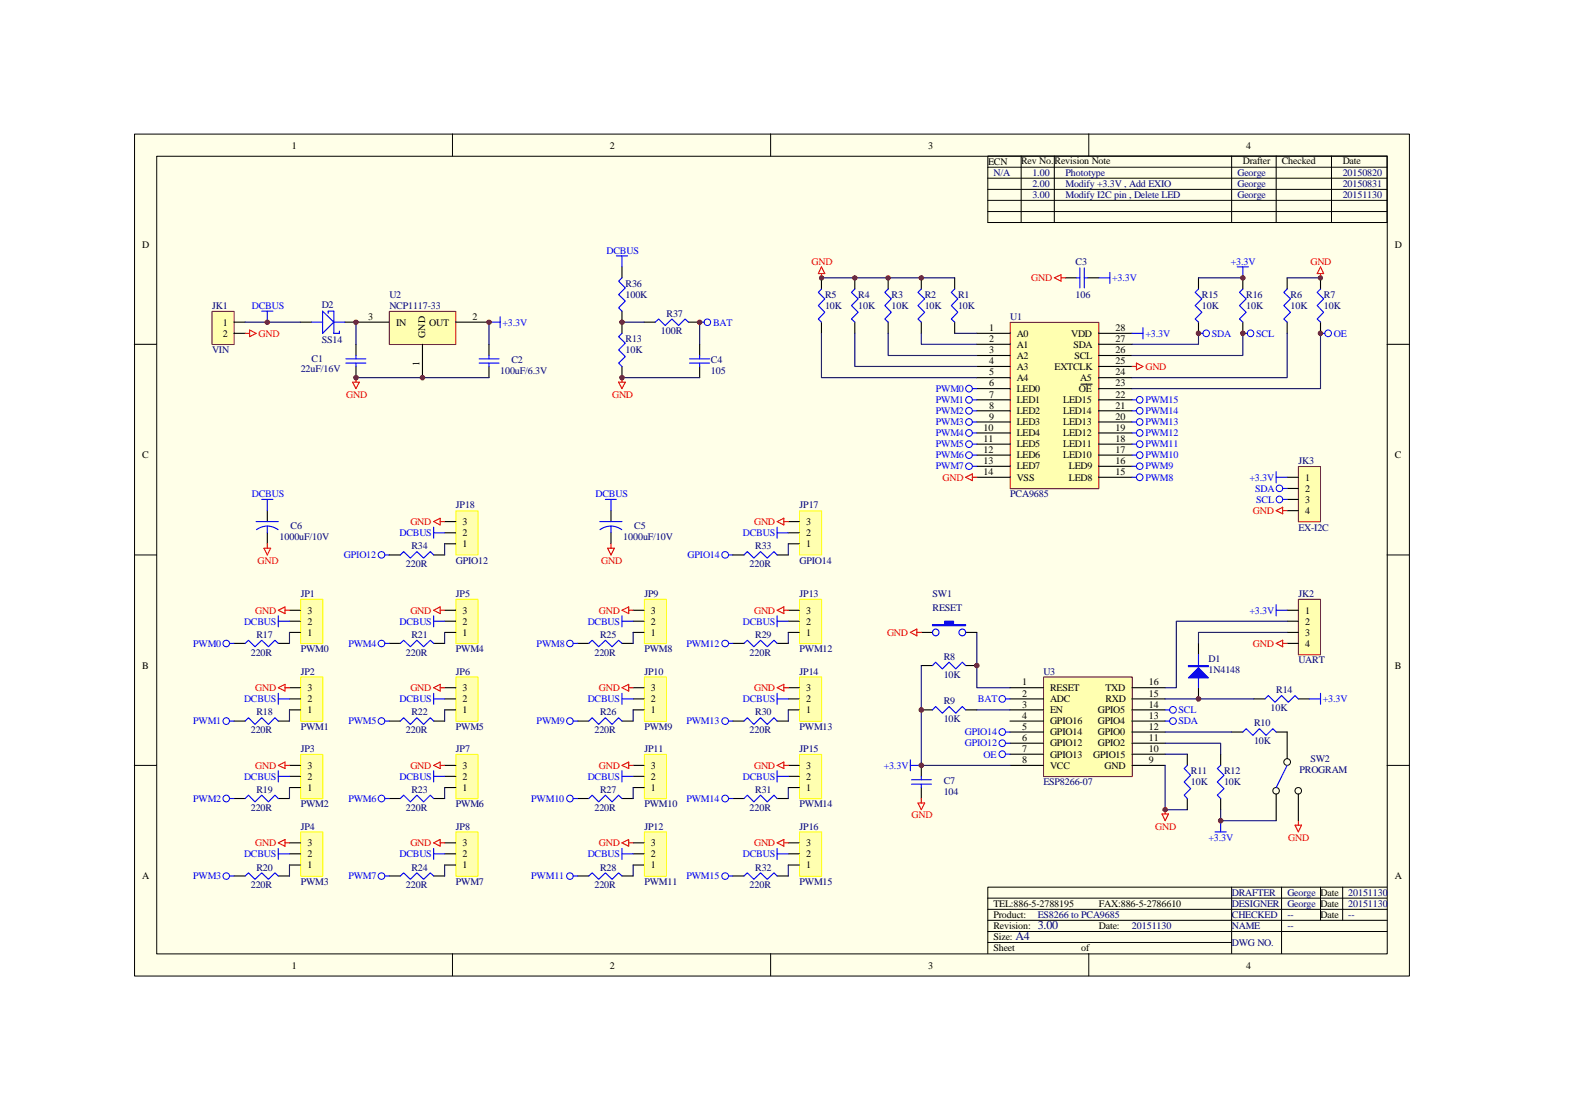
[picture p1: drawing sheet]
<svg xmlns="http://www.w3.org/2000/svg" width="297mm" height="210mm" viewBox="0 0 297 210" stroke-linecap="round" stroke-linejoin="round" font-family="sans-serif">
<path d="M25.4 25.4h241.1v159.2h-241.1z" fill="#ffffe8"/>
<g fill="none" stroke="#000" stroke-width=".19">
<path d="M25.4 25.4h241.1v159.2h-241.1zM29.6 29.5h232.7v150.9h-232.7zM85.6 25.3v4.2M145.7 25.3v4.2M186.8 29.5h75.5v12.6h-75.5zM186.8 37.9h75.5M186.8 35.8h75.5M186.8 33.7h75.5M186.8 31.6h75.5M193.1 29.5v12.6M199.3 29.5v12.6M205.9 25.3v4.2"/>
<path d="M232.9 29.5v12.6M241.3 29.5v12.6M251.8 29.5v12.6M186.8 40h75.5M25.4 65.1h4.2M262.3 65.1h4.1M25.4 104.9h4.2M262.3 104.9h4.1M25.4 144.7h4.2M262.3 144.7h4.1M186.8 174h46.1v2.1h29.4M186.8 176.1h46.1v4.2"/>
<path d="M186.8 169.8h75.5M186.8 172h75.5M186.8 178.2h46.1M232.9 167.8v6.2h16.8M242.3 167.8v12.5M249.7 167.8v6.2h12.6M253.9 167.8v6.2M262.3 167.8h-75.5v12.5M85.6 180.3v4.2M145.7 180.3v4.2M205.9 180.3v4.2"/>
</g>
<path d="M191 61h16.8v31.4h-16.8z" fill="#ffffb0"/>
<path d="M191 61h16.8v31.4h-16.8z" fill="none" stroke="#800000" stroke-width=".19"/>
<g fill="none" stroke="#000" stroke-width=".21">
<path d="M155.3 52.5v2.2M161.6 52.5v2.2M167.9 52.5v2.2M174.2 52.5v2.2M180.5 52.5v2.2M201.5 52.5h2M205.7 52.5h2M226.6 52.5v2.2M235 52.5v2.2M243.4 52.5v2.2M249.7 52.5v2.2M67.3 65.1v2.1"/>
<path d="M67.3 69.3v2.1M92.5 65.1v2.1M92.5 69.3v2.1M155.3 60.9v2.1M161.6 60.9v2.1M167.9 60.9v2.1M174.2 60.9v2.1M180.5 60.9v2.1M184.7 63h6.3M184.7 65.1h6.3M184.7 67.2h6.3M184.7 69.3h6.3"/>
<path d="M184.7 71.4h6.3M184.7 73.5h6.3M184.7 75.6h6.3M184.7 77.7h6.3M184.7 79.8h6.3M204.4 72.6h2.1M207.7 63h6.3M207.7 65.1h6.3M207.7 67.2h6.3M207.7 69.3h6.3M207.7 71.4h6.3M207.7 73.5h6.3"/>
<path d="M207.7 75.6h6.3M207.7 77.7h6.3M207.7 79.8h6.3M226.6 60.9v2.1M235 60.9v2.1M243.4 60.9v2.1M249.7 60.9v2.1M184.7 81.9h6.3M184.7 84h6.3M184.7 86.1h6.3M184.7 88.2h6.3M184.7 90.3h6.3"/>
<path d="M207.7 81.9h6.3M207.7 84h6.3M207.7 86.1h6.3M207.7 88.2h6.3M207.7 90.3h6.3"/>
</g>
<g fill="none" stroke="#00f" stroke-width=".21">
<path d="M155.3 54.7l-.6 .6 1.3 1.2-1.3 1.3 1.3 1.3-1.3 1.2 .6 .6M161.6 54.7l-.6 .6 1.3 1.2-1.3 1.3 1.3 1.3-1.3 1.2 .6 .6M167.9 54.7l-.6 .6 1.2 1.2-1.2 1.3 1.2 1.3-1.2 1.2 .6 .6M174.2 54.7l-.6 .6 1.2 1.2-1.2 1.3 1.2 1.3-1.2 1.2 .6 .6M180.5 54.7l-.6 .6 1.2 1.2-1.2 1.3 1.2 1.3-1.2 1.2 .6 .6M203.5 52.5h.7M204.2 50.7v3.7M205 52.5h.7M205 50.7v3.7M207.7 52.5h2.1M209.8 51.5v2.1M226.6 54.7l-.6 .6 1.2 1.2-1.2 1.3 1.2 1.3-1.2 1.2 .6 .6"/>
<path d="M233.9 50.5h2.1M235 54.7l-.6 .6 1.2 1.2-1.2 1.3 1.2 1.3-1.2 1.2 .6 .6M235 50.5v2M243.4 54.7l-.7 .6 1.3 1.2-1.3 1.3 1.3 1.3-1.3 1.2 .7 .6M249.7 54.7l-.7 .6 1.3 1.2-1.3 1.3 1.3 1.3-1.3 1.2 .7 .6M65.4 68.7h3.8M65.4 67.9h3.8M67.3 67.2v.7M67.3 68.7v.6M90.6 68.7h3.8M90.6 67.9h3.8M92.5 67.2v.7"/>
<path d="M92.5 68.7v.6M183.8 73.5h.9M183.8 75.6h.9M183.8 77.7h.9M183.8 79.8h.9M214 63h2.1M214 75.6h.9M214 77.7h.9M214 79.8h.9M216.1 62v2.1M226.6 63h.9M235 63h.8"/>
<path d="M249.7 63h.8M183.8 81.9h.9M183.8 84h.9M183.8 86.1h.9M183.8 88.2h.9M214 81.9h.9M214 84h.9M214 86.1h.9M214 88.2h.9M214 90.3h.9"/>
</g>
<path d="M155.3 50.5l.7 1.2h-1.3zM155.3 51.7v.8M199.3 52.5l1.3-.6v1.3zM200.6 52.5h.9M249.7 50.5l.6 1.2h-1.3zM249.7 51.7v.8M214 69.3h.9M214.9 68.7l1.2 .6-1.2 .6zM182.6 90.3l1.2-.7v1.3zM183.8 90.3h.9" fill="none" stroke="#f00" stroke-width=".21"/>
<g fill="none" stroke="#00f" stroke-width=".19">
<circle cx="183.2" cy="73.5" r=".63"/>
<circle cx="183.2" cy="77.7" r=".63"/>
<circle cx="183.2" cy="75.6" r=".63"/>
<circle cx="183.2" cy="79.8" r=".63"/>
<circle cx="215.5" cy="79.8" r=".62"/>
<circle cx="215.5" cy="75.6" r=".62"/>
<circle cx="215.5" cy="77.7" r=".62"/>
<circle cx="228.1" cy="63" r=".62"/>
<circle cx="236.4" cy="63" r=".62"/>
<circle cx="251.1" cy="63" r=".63"/>
<circle cx="183.2" cy="81.9" r=".63"/>
<circle cx="183.2" cy="86.1" r=".63"/>
<circle cx="183.2" cy="84" r=".63"/>
<circle cx="183.2" cy="88.2" r=".63"/>
<circle cx="215.5" cy="86.1" r=".62"/>
<circle cx="215.5" cy="81.9" r=".62"/>
<circle cx="215.5" cy="90.2" r=".62"/>
<circle cx="215.5" cy="84" r=".62"/>
<circle cx="215.5" cy="88.2" r=".62"/>
</g>
<path d="M155.3 52.5h25.2M226.6 52.5h8.4M243.4 52.5h6.3M155.3 63v8.4h29.4M161.6 63v6.3h23.1M167.9 63v4.2h16.8M174.2 63v2.1h10.5M180.5 63h4.2M226.6 63v2.1h-12.6M235 63v4.2h-21M243.4 63v8.4h-29.4M249.7 63v10.5h-35.7" fill="none" stroke="#000080" stroke-width=".21"/>
<path d="M56.9 113.4h4.1v8.3h-4.1z" fill="#ffffb0"/>
<path d="M56.9 113.3h4.1v8.4h-4.1z" fill="none" stroke="#ff0" stroke-width=".19"/>
<path d="M54.7 119.6h2.1M54.7 117.5h2.1M54.7 115.4h2.1M44.2 121.7h2.2M52.6 121.7h2.1" fill="none" stroke="#000" stroke-width=".21"/>
<path d="M52.6 115.4l1.3-.6v1.2zM53.9 115.4h.8" fill="none" stroke="#f00" stroke-width=".21"/>
<path d="M52.6 116.5v2M52.6 117.5h2.1M43.4 121.7h.8M46.4 121.7l.6-.6 1.2 1.2 1.3-1.2 1.3 1.2 1.2-1.2 .6 .6" fill="none" stroke="#00f" stroke-width=".21"/>
<circle cx="42.8" cy="121.7" r=".62" fill="none" stroke="#00f" stroke-width=".19"/>
<path d="M54.7 119.6v2.1" fill="none" stroke="#000080" stroke-width=".21"/>
<path d="M56.9 128.1h4.1v8.3h-4.1z" fill="#ffffb0"/>
<path d="M56.9 128h4.1v8.4h-4.1z" fill="none" stroke="#ff0" stroke-width=".19"/>
<path d="M44.2 136.4h2.2M52.6 136.4h2.1M54.7 134.2h2.1M54.7 132.2h2.1M54.7 130h2.1" fill="none" stroke="#000" stroke-width=".21"/>
<path d="M52.6 130l1.3-.6v1.3zM53.9 130h.8" fill="none" stroke="#f00" stroke-width=".21"/>
<path d="M43.4 136.4h.8M46.4 136.4l.6-.7 1.2 1.3 1.3-1.3 1.3 1.3 1.2-1.3 .6 .7M52.6 131.1v2.1M52.6 132.2h2.1" fill="none" stroke="#00f" stroke-width=".21"/>
<circle cx="42.8" cy="136.4" r=".62" fill="none" stroke="#00f" stroke-width=".19"/>
<path d="M54.7 134.2v2.2" fill="none" stroke="#000080" stroke-width=".21"/>
<path d="M56.9 142.7h4.1v8.3h-4.1z" fill="#ffffb0"/>
<path d="M56.9 142.7h4.1v8.3h-4.1z" fill="none" stroke="#ff0" stroke-width=".19"/>
<path d="M44.2 151h2.2M52.6 151h2.1M54.7 148.9h2.1M54.7 146.8h2.1M54.7 144.7h2.1" fill="none" stroke="#000" stroke-width=".21"/>
<path d="M52.6 144.7l1.3-.6v1.2zM53.9 144.7h.8" fill="none" stroke="#f00" stroke-width=".21"/>
<path d="M43.4 151h.8M46.4 151l.6-.6 1.2 1.2 1.3-1.2 1.3 1.2 1.2-1.2 .6 .6M52.6 145.8v2.1M52.6 146.8h2.1" fill="none" stroke="#00f" stroke-width=".21"/>
<circle cx="42.8" cy="151" r=".62" fill="none" stroke="#00f" stroke-width=".19"/>
<path d="M54.7 148.9v2.1" fill="none" stroke="#000080" stroke-width=".21"/>
<path d="M56.9 157.4h4.1v8.3h-4.1z" fill="#ffffb0"/>
<path d="M56.9 157.3h4.1v8.4h-4.1z" fill="none" stroke="#ff0" stroke-width=".19"/>
<path d="M54.7 159.4h2.1M44.2 165.7h2.2M52.6 165.7h2.1M54.7 163.6h2.1M54.7 161.5h2.1" fill="none" stroke="#000" stroke-width=".21"/>
<path d="M52.6 159.4l1.3-.6v1.2zM53.9 159.4h.8" fill="none" stroke="#f00" stroke-width=".21"/>
<path d="M43.4 165.7h.8M46.4 165.7l.6-.6 1.2 1.2 1.3-1.2 1.3 1.2 1.2-1.2 .6 .6M52.6 160.4v2.1M52.6 161.5h2.1" fill="none" stroke="#00f" stroke-width=".21"/>
<circle cx="42.8" cy="165.7" r=".62" fill="none" stroke="#00f" stroke-width=".19"/>
<path d="M54.7 163.6v2.1" fill="none" stroke="#000080" stroke-width=".21"/>
<path d="M86.2 113.4h4.2v8.3h-4.2z" fill="#ffffb0"/>
<path d="M86.2 113.3h4.2v8.4h-4.2z" fill="none" stroke="#ff0" stroke-width=".19"/>
<path d="M84.1 119.6h2.1M84.1 117.5h2.1M84.1 115.4h2.1M73.6 121.7h2.1M82 121.7h2.1" fill="none" stroke="#000" stroke-width=".21"/>
<path d="M82 115.4l1.2-.6v1.2zM83.2 115.4h.9" fill="none" stroke="#f00" stroke-width=".21"/>
<path d="M82 116.5v2M82 117.5h2.1M72.8 121.7h.8M75.7 121.7l.6-.6 1.3 1.2 1.2-1.2 1.3 1.2 1.3-1.2 .6 .6" fill="none" stroke="#00f" stroke-width=".21"/>
<circle cx="72.1" cy="121.7" r=".63" fill="none" stroke="#00f" stroke-width=".19"/>
<path d="M84.1 119.6v2.1" fill="none" stroke="#000080" stroke-width=".21"/>
<path d="M86.2 128.1h4.2v8.3h-4.2z" fill="#ffffb0"/>
<path d="M86.2 128h4.2v8.4h-4.2z" fill="none" stroke="#ff0" stroke-width=".19"/>
<path d="M73.6 136.4h2.1M82 136.4h2.1M84.1 134.2h2.1M84.1 132.2h2.1M84.1 130h2.1" fill="none" stroke="#000" stroke-width=".21"/>
<path d="M82 130l1.2-.6v1.3zM83.2 130h.9" fill="none" stroke="#f00" stroke-width=".21"/>
<path d="M72.8 136.4h.8M75.7 136.4l.6-.7 1.3 1.3 1.2-1.3 1.3 1.3 1.3-1.3 .6 .7M82 131.1v2.1M82 132.2h2.1" fill="none" stroke="#00f" stroke-width=".21"/>
<circle cx="72.1" cy="136.4" r=".63" fill="none" stroke="#00f" stroke-width=".19"/>
<path d="M84.1 134.2v2.2" fill="none" stroke="#000080" stroke-width=".21"/>
<path d="M86.2 142.7h4.2v8.3h-4.2z" fill="#ffffb0"/>
<path d="M86.2 142.7h4.2v8.3h-4.2z" fill="none" stroke="#ff0" stroke-width=".19"/>
<path d="M73.6 151h2.1M82 151h2.1M84.1 148.9h2.1M84.1 146.8h2.1M84.1 144.7h2.1" fill="none" stroke="#000" stroke-width=".21"/>
<path d="M82 144.7l1.2-.6v1.2zM83.2 144.7h.9" fill="none" stroke="#f00" stroke-width=".21"/>
<path d="M72.8 151h.8M75.7 151l.6-.6 1.3 1.2 1.2-1.2 1.3 1.2 1.3-1.2 .6 .6M82 145.8v2.1M82 146.8h2.1" fill="none" stroke="#00f" stroke-width=".21"/>
<circle cx="72.1" cy="151" r=".63" fill="none" stroke="#00f" stroke-width=".19"/>
<path d="M84.1 148.9v2.1" fill="none" stroke="#000080" stroke-width=".21"/>
<path d="M86.2 157.4h4.2v8.3h-4.2z" fill="#ffffb0"/>
<path d="M86.2 157.3h4.2v8.4h-4.2z" fill="none" stroke="#ff0" stroke-width=".19"/>
<path d="M84.1 159.4h2.1M73.6 165.7h2.1M82 165.7h2.1M84.1 163.6h2.1M84.1 161.5h2.1" fill="none" stroke="#000" stroke-width=".21"/>
<path d="M82 159.4l1.2-.6v1.2zM83.2 159.4h.9" fill="none" stroke="#f00" stroke-width=".21"/>
<path d="M72.8 165.7h.8M75.7 165.7l.6-.6 1.3 1.2 1.2-1.2 1.3 1.2 1.3-1.2 .6 .6M82 160.4v2.1M82 161.5h2.1" fill="none" stroke="#00f" stroke-width=".21"/>
<circle cx="72.1" cy="165.7" r=".63" fill="none" stroke="#00f" stroke-width=".19"/>
<path d="M84.1 163.6v2.1" fill="none" stroke="#000080" stroke-width=".21"/>
<path d="M121.9 113.4h4.1v8.3h-4.1z" fill="#ffffb0"/>
<path d="M121.8 113.3h4.2v8.4h-4.2z" fill="none" stroke="#ff0" stroke-width=".19"/>
<path d="M119.7 119.6h2.1M119.7 117.5h2.1M119.7 115.4h2.1M109.2 121.7h2.1M117.6 121.7h2.1" fill="none" stroke="#000" stroke-width=".21"/>
<path d="M117.6 115.4l1.3-.6v1.2zM118.9 115.4h.8" fill="none" stroke="#f00" stroke-width=".21"/>
<path d="M117.6 116.5v2M117.6 117.5h2.1M108.4 121.7h.8M111.3 121.7l.7-.6 1.2 1.2 1.3-1.2 1.2 1.2 1.3-1.2 .6 .6" fill="none" stroke="#00f" stroke-width=".21"/>
<circle cx="107.8" cy="121.7" r=".62" fill="none" stroke="#00f" stroke-width=".19"/>
<path d="M119.7 119.6v2.1" fill="none" stroke="#000080" stroke-width=".21"/>
<path d="M121.9 128.1h4.1v8.3h-4.1z" fill="#ffffb0"/>
<path d="M121.8 128h4.2v8.4h-4.2z" fill="none" stroke="#ff0" stroke-width=".19"/>
<path d="M109.2 136.4h2.1M117.6 136.4h2.1M119.7 134.2h2.1M119.7 132.2h2.1M119.7 130h2.1" fill="none" stroke="#000" stroke-width=".21"/>
<path d="M117.6 130l1.3-.6v1.3zM118.9 130h.8" fill="none" stroke="#f00" stroke-width=".21"/>
<path d="M108.4 136.4h.8M111.3 136.4l.7-.7 1.2 1.3 1.3-1.3 1.2 1.3 1.3-1.3 .6 .7M117.6 131.1v2.1M117.6 132.2h2.1" fill="none" stroke="#00f" stroke-width=".21"/>
<circle cx="107.7" cy="136.3" r=".62" fill="none" stroke="#00f" stroke-width=".19"/>
<path d="M119.7 134.2v2.2" fill="none" stroke="#000080" stroke-width=".21"/>
<path d="M121.9 142.7h4.1v8.3h-4.1z" fill="#ffffb0"/>
<path d="M121.8 142.7h4.2v8.3h-4.2z" fill="none" stroke="#ff0" stroke-width=".19"/>
<path d="M109.2 151h2.1M117.6 151h2.1M119.7 148.9h2.1M119.7 146.8h2.1M119.7 144.7h2.1" fill="none" stroke="#000" stroke-width=".21"/>
<path d="M117.6 144.7l1.3-.6v1.2zM118.9 144.7h.8" fill="none" stroke="#f00" stroke-width=".21"/>
<path d="M108.4 151h.8M111.3 151l.7-.6 1.2 1.2 1.3-1.2 1.2 1.2 1.3-1.2 .6 .6M117.6 145.8v2.1M117.6 146.8h2.1" fill="none" stroke="#00f" stroke-width=".21"/>
<circle cx="107.7" cy="151" r=".62" fill="none" stroke="#00f" stroke-width=".19"/>
<path d="M119.7 148.9v2.1" fill="none" stroke="#000080" stroke-width=".21"/>
<path d="M121.9 157.4h4.1v8.3h-4.1z" fill="#ffffb0"/>
<path d="M121.8 157.3h4.2v8.4h-4.2z" fill="none" stroke="#ff0" stroke-width=".19"/>
<path d="M119.7 159.4h2.1M109.2 165.7h2.1M117.6 165.7h2.1M119.7 163.6h2.1M119.7 161.5h2.1" fill="none" stroke="#000" stroke-width=".21"/>
<path d="M117.6 159.4l1.3-.6v1.2zM118.9 159.4h.8" fill="none" stroke="#f00" stroke-width=".21"/>
<path d="M108.4 165.7h.8M111.3 165.7l.7-.6 1.2 1.2 1.3-1.2 1.2 1.2 1.3-1.2 .6 .6M117.6 160.4v2.1M117.6 161.5h2.1" fill="none" stroke="#00f" stroke-width=".21"/>
<circle cx="107.8" cy="165.7" r=".62" fill="none" stroke="#00f" stroke-width=".19"/>
<path d="M119.7 163.6v2.1" fill="none" stroke="#000080" stroke-width=".21"/>
<path d="M151.2 113.4h4.2v8.3h-4.2z" fill="#ffffb0"/>
<path d="M151.2 113.3h4.2v8.4h-4.2z" fill="none" stroke="#ff0" stroke-width=".19"/>
<path d="M149.1 119.6h2M149.1 117.5h2M149.1 115.4h2M138.6 121.7h2.1M146.9 121.7h2.2" fill="none" stroke="#000" stroke-width=".21"/>
<path d="M146.9 115.4l1.3-.6v1.2zM148.2 115.4h.9" fill="none" stroke="#f00" stroke-width=".21"/>
<path d="M146.9 116.5v2M146.9 117.5h2.2M137.7 121.7h.9M140.7 121.7l.6-.6 1.2 1.2 1.3-1.2 1.3 1.2 1.2-1.2 .6 .6" fill="none" stroke="#00f" stroke-width=".21"/>
<circle cx="137.1" cy="121.7" r=".63" fill="none" stroke="#00f" stroke-width=".19"/>
<path d="M149.1 119.6v2.1" fill="none" stroke="#000080" stroke-width=".21"/>
<path d="M151.2 128.1h4.2v8.3h-4.2z" fill="#ffffb0"/>
<path d="M151.2 128h4.2v8.4h-4.2z" fill="none" stroke="#ff0" stroke-width=".19"/>
<path d="M138.6 136.4h2.1M146.9 136.4h2.2M149.1 134.2h2M149.1 132.2h2M149.1 130h2" fill="none" stroke="#000" stroke-width=".21"/>
<path d="M146.9 130l1.3-.6v1.3zM148.2 130h.9" fill="none" stroke="#f00" stroke-width=".21"/>
<path d="M137.7 136.4h.9M140.7 136.4l.6-.7 1.2 1.3 1.3-1.3 1.3 1.3 1.2-1.3 .6 .7M146.9 131.1v2.1M146.9 132.2h2.2" fill="none" stroke="#00f" stroke-width=".21"/>
<circle cx="137.1" cy="136.4" r=".64" fill="none" stroke="#00f" stroke-width=".19"/>
<path d="M149.1 134.2v2.2" fill="none" stroke="#000080" stroke-width=".21"/>
<path d="M151.2 142.7h4.2v8.3h-4.2z" fill="#ffffb0"/>
<path d="M151.2 142.7h4.2v8.3h-4.2z" fill="none" stroke="#ff0" stroke-width=".19"/>
<path d="M138.6 151h2.1M146.9 151h2.2M149.1 148.9h2M149.1 146.8h2M149.1 144.7h2" fill="none" stroke="#000" stroke-width=".21"/>
<path d="M146.9 144.7l1.3-.6v1.2zM148.2 144.7h.9" fill="none" stroke="#f00" stroke-width=".21"/>
<path d="M137.7 151h.9M140.7 151l.6-.6 1.2 1.2 1.3-1.2 1.3 1.2 1.2-1.2 .6 .6M146.9 145.8v2.1M146.9 146.8h2.2" fill="none" stroke="#00f" stroke-width=".21"/>
<circle cx="137.1" cy="151" r=".64" fill="none" stroke="#00f" stroke-width=".19"/>
<path d="M149.1 148.9v2.1" fill="none" stroke="#000080" stroke-width=".21"/>
<path d="M151.2 157.4h4.2v8.3h-4.2z" fill="#ffffb0"/>
<path d="M151.2 157.3h4.2v8.4h-4.2z" fill="none" stroke="#ff0" stroke-width=".19"/>
<path d="M50.5 96.6v2M115.5 96.6v2M50.5 100.8v2M115.5 100.8v2M149.1 159.4h2M138.6 165.7h2.1M146.9 165.7h2.2M149.1 163.6h2M149.1 161.5h2" fill="none" stroke="#000" stroke-width=".21"/>
<path d="M49.9 103.7h1.3l-.7 1.2zM50.5 102.8v.9M114.9 103.7h1.3l-.7 1.2zM115.5 102.8v.9M146.9 159.4l1.3-.6v1.2zM148.2 159.4h.9" fill="none" stroke="#f00" stroke-width=".21"/>
<g fill="none" stroke="#00f" stroke-width=".21">
<path d="M48.4 98.6h4.2M49.5 94.4h2.1M50.5 99.5l.9 .1 1.2 .6M50.5 99.5l-.8 .1-1.2 .6M50.5 94.4v2.2M50.5 99.5v1.3M113.4 98.6h4.2M114.5 94.4h2M115.5 99.5l.9 .1 1.2 .6M115.5 99.5l-.9 .1-1.2 .6M115.5 94.4v2.2M115.5 99.5v1.3"/>
<path d="M137.7 165.7h.9M140.7 165.7l.6-.6 1.2 1.2 1.3-1.2 1.3 1.2 1.2-1.2 .6 .6M146.9 160.4v2.1M146.9 161.5h2.2"/>
</g>
<circle cx="137.1" cy="165.7" r=".63" fill="none" stroke="#00f" stroke-width=".19"/>
<path d="M149.1 163.6v2.1" fill="none" stroke="#000080" stroke-width=".21"/>
<path d="M40.1 58.9h4.2v6.3h-4.2z" fill="#ffffb0"/>
<path d="M40.1 58.9h4.2v6.3h-4.2z" fill="none" stroke="#800000" stroke-width=".19"/>
<path d="M44.2 60.9h2.2M44.2 63h2.2" fill="none" stroke="#000" stroke-width=".21"/>
<path d="M46.4 63h.8M47.2 62.4l1.2 .6-1.2 .7z" fill="none" stroke="#f00" stroke-width=".21"/>
<path d="M49.5 58.8h2.1M50.5 58.8v2.1" fill="none" stroke="#00f" stroke-width=".21"/>
<path d="M73.7 58.9h12.5v6.3h-12.5z" fill="#ffffb0"/>
<path d="M73.6 58.9h12.6v6.3h-12.6z" fill="none" stroke="#800000" stroke-width=".19"/>
<path d="M67.3 60.9h6.3M79.9 65.1v6.3M86.2 60.9h6.3" fill="none" stroke="#000" stroke-width=".21"/>
<path d="M94.6 59.9v2.1M92.5 60.9h2.1" fill="none" stroke="#00f" stroke-width=".21"/>
<path d="M67.3 71.4h25.2M92.5 60.9v4.2" fill="none" stroke="#000080" stroke-width=".21"/>
<path d="M66.7 72.3h1.2l-.6 1.2zM67.3 71.4v.9" fill="none" stroke="#f00" stroke-width=".21"/>
<path d="M197.4 128.1h16.7v18.8h-16.7z" fill="#ffffb0"/>
<path d="M197.3 128h16.8v18.9h-16.8z" fill="none" stroke="#800000" stroke-width=".19"/>
<g fill="none" stroke="#000" stroke-width=".21">
<path d="M174.2 134.2h2.1M174.2 125.9h2.1M182.6 134.2h2.1M182.6 125.9h2.1M191 130h6.3M191 132.2h6.3M191 134.2h6.3M191 136.4h6.3M191 138.4h6.3M214 130h6.3M214 132.2h6.3M214 134.2h6.3"/>
<path d="M214 136.4h6.3M214 138.4h6.3M232.9 138.4h2.1M241.3 138.4h2.1M174.2 144.7v2.1M174.2 148.9v2.1M191 140.5h6.3M191 142.6h6.3M191 144.7h6.3M214 140.5h6.3M214 142.6h6.3M214 144.7h6.3"/>
<path d="M224.5 142.6v2.1M224.5 151v2.1"/>
</g>
<path d="M173.6 151.8h1.2l-.6 1.3zM174.2 151v.8M219.7 153.9h1.2l-.6 1.3zM220.3 153.1v.8M244.9 156h1.2l-.6 1.3zM245.5 155.2v.8" fill="none" stroke="#f00" stroke-width=".21"/>
<g fill="none" stroke="#00f" stroke-width=".21">
<path d="M176.3 125.9l.6-.7 1.3 1.3 1.2-1.3 1.3 1.3 1.2-1.3 .7 .7M176.3 134.2l.6-.6 1.3 1.3 1.2-1.3 1.3 1.3 1.2-1.3 .7 .6M220.3 136.4h.8M220.3 134.2h.8M235 138.4l.6-.6 1.3 1.3 1.2-1.3 1.3 1.3 1.3-1.3 .6 .6M172.1 143.7v2.1M172.1 144.7h2.1M172.3 147.4h3.8M172.3 148.3h3.8M174.2 146.8v.6M174.2 148.3v.6M190.1 142.6h.9"/>
<path d="M224.5 144.7l-.6 .6 1.2 1.3-1.2 1.3 1.2 1.2-1.2 1.3 .6 .6"/>
</g>
<path d="M174.2 125.9v18.8h16.8M184.7 134.2h6.3M220.3 144.7v8.4h4.2M220.3 142.6h4.2" fill="none" stroke="#000080" stroke-width=".21"/>
<g fill="none" stroke="#00f" stroke-width=".19">
<circle cx="221.8" cy="136.4" r=".63"/>
<circle cx="221.8" cy="134.2" r=".63"/>
<circle cx="189.5" cy="142.6" r=".62"/>
</g>
<path d="M245.5 113.4h4.2v10.4h-4.2z" fill="#ffffb0"/>
<path d="M245.5 113.3h4.2v10.5h-4.2z" fill="none" stroke="#800000" stroke-width=".19"/>
<path d="M243.4 115.4h2.1M243.4 117.5h2.1M243.4 119.6h2.1M226.6 121.7v2.1M226.6 130v2.2M243.4 121.7h2.1M230.8 142.6v2.1M230.8 151v2.1" fill="none" stroke="#000" stroke-width=".21"/>
<path d="M184.7 119.6v10.4h6.3M220.3 140.5h10.5v2.1" fill="none" stroke="#000080" stroke-width=".21"/>
<path d="M224.7 125.9h3.8v.2h-3.8zM224.7 126h3.8M226.6 123.8v6.2M229.7 157.3h2.2M230.8 144.7l-.6 .6 1.2 1.3-1.2 1.3 1.2 1.2-1.2 1.3 .6 .6M230.8 155.2v2.1" fill="none" stroke="#00f" stroke-width=".21"/>
<path d="M241.3 121.7l1.2-.6v1.2zM242.5 121.7h.9" fill="none" stroke="#f00" stroke-width=".21"/>
<path d="M224.7 128.2l1.9-1.9 1.9 1.9z" fill="#00f"/>
<g fill="none" stroke="#00f" stroke-width=".21">
<path d="M116.5 48.4h2.2M117.6 52.5l-.6 .7 1.2 1.2-1.2 1.3 1.2 1.2-1.2 1.3 .6 .6M117.6 48.4v2.1M117.6 63l-.6 .7 1.2 1.2-1.2 1.3 1.2 1.2-1.2 1.3 .6 .6M123.9 60.9l.6-.6 1.3 1.3 1.2-1.3 1.3 1.3 1.2-1.3 .7 .6M130.4 68.7h3.8M130.4 67.9h3.8M132.3 67.2v.7M132.3 68.7v.6M132.3 60.9h.8M72.8 104.9h.8M137.7 104.9h.9"/>
<path d="M190.1 138.4h.9M190.1 132.2h.9M224.7 128.2l1.9-1.9 1.9 1.9zM239.2 132.2l.6-.7 1.3 1.3 1.2-1.3 1.3 1.3 1.3-1.3 .6 .7M247.6 132.2h2.1M249.7 131.1v2.1M190.1 140.5h.9"/>
</g>
<path d="M117.6 60.9h4.2M117.6 71.4h14.7M132.3 60.9v4.2M243.4 117.5h-21v12.5h-2.1M220.3 132.2h16.8" fill="none" stroke="#000080" stroke-width=".21"/>
<g fill="none" stroke="#00f" stroke-width=".19">
<circle cx="133.7" cy="60.9" r=".62"/>
<circle cx="72.1" cy="104.9" r=".63"/>
<circle cx="137.1" cy="104.9" r=".63"/>
<circle cx="189.5" cy="138.4" r=".62"/>
<circle cx="189.5" cy="132.2" r=".62"/>
<circle cx="189.5" cy="140.5" r=".62"/>
</g>
<path d="M117 72.3h1.2l-.6 1.2zM117.6 71.4v.9" fill="none" stroke="#f00" stroke-width=".21"/>
<path d="M117.6 50.5v2M117.6 58.8v4.2M117.6 69.3v2.1M121.8 60.9h2.1M130.2 60.9h2.1M132.3 65.1v2.1M132.3 69.3v2.1M237.1 132.2h2.1M245.5 132.2h2.1" fill="none" stroke="#000" stroke-width=".21"/>
<circle cx="174.2" cy="52.6" r=".41" fill="#800000"/>
<circle cx="174.2" cy="52.6" r=".41" fill="none" stroke="#800000" stroke-width=".19"/>
<circle cx="167.9" cy="52.6" r=".4" fill="#800000"/>
<circle cx="167.9" cy="52.6" r=".4" fill="none" stroke="#800000" stroke-width=".19"/>
<circle cx="161.6" cy="52.6" r=".41" fill="#800000"/>
<circle cx="161.6" cy="52.6" r=".41" fill="none" stroke="#800000" stroke-width=".19"/>
<circle cx="155.3" cy="52.6" r=".41" fill="#800000"/>
<circle cx="155.3" cy="52.6" r=".41" fill="none" stroke="#800000" stroke-width=".19"/>
<circle cx="226.6" cy="63" r=".43" fill="#800000"/>
<circle cx="226.6" cy="63" r=".43" fill="none" stroke="#800000" stroke-width=".19"/>
<circle cx="235" cy="63" r=".43" fill="#800000"/>
<circle cx="235" cy="63" r=".43" fill="none" stroke="#800000" stroke-width=".19"/>
<circle cx="235" cy="52.6" r=".42" fill="#800000"/>
<circle cx="235" cy="52.6" r=".42" fill="none" stroke="#800000" stroke-width=".19"/>
<circle cx="249.6" cy="63" r=".41" fill="#800000"/>
<circle cx="249.6" cy="63" r=".41" fill="none" stroke="#800000" stroke-width=".19"/>
<circle cx="249.7" cy="52.6" r=".4" fill="#800000"/>
<circle cx="249.7" cy="52.6" r=".4" fill="none" stroke="#800000" stroke-width=".19"/>
<path d="M151.2 96.6h4.2v8.3h-4.2z" fill="#ffffb0"/>
<path d="M151.2 96.6h4.2v8.3h-4.2z" fill="none" stroke="#ff0" stroke-width=".19"/>
<path d="M149.1 98.6h2M138.6 104.9h2.1M146.9 104.9h2.2M149.1 102.8h2M149.1 100.8h2" fill="none" stroke="#000" stroke-width=".21"/>
<path d="M146.9 98.6l1.3-.6v1.3zM148.2 98.6h.9" fill="none" stroke="#f00" stroke-width=".21"/>
<path d="M146.9 99.7v2.1M140.7 104.9l.6-.6 1.2 1.2 1.3-1.2 1.3 1.2 1.2-1.2 .6 .6M146.9 100.8h2.2" fill="none" stroke="#00f" stroke-width=".21"/>
<path d="M149.1 102.8v2.1" fill="none" stroke="#000080" stroke-width=".21"/>
<path d="M86.2 96.6h4.2v8.3h-4.2z" fill="#ffffb0"/>
<path d="M86.2 96.6h4.2v8.3h-4.2z" fill="none" stroke="#ff0" stroke-width=".19"/>
<path d="M56.8 60.9h2.1M65.2 60.9h2.1M84.1 98.6h2.1M73.6 104.9h2.1M82 104.9h2.1M84.1 102.8h2.1M84.1 100.8h2.1" fill="none" stroke="#000" stroke-width=".21"/>
<path d="M82 98.6l1.2-.6v1.3zM83.2 98.6h.9" fill="none" stroke="#f00" stroke-width=".21"/>
<path d="M61 58.8l2.1 2.1-2.1 2.1zM62.1 59.3v-.5h1v4.2h1.1v-.4M58.9 60.9h2.1M63.1 60.9h2.1M82 99.7v2.1M75.7 104.9l.6-.6 1.3 1.2 1.2-1.2 1.3 1.2 1.3-1.2 .6 .6M82 100.8h2.1" fill="none" stroke="#00f" stroke-width=".21"/>
<path d="M46.4 60.9h10.4M84.1 102.8v2.1" fill="none" stroke="#000080" stroke-width=".21"/>
<circle cx="79.9" cy="71.4" r=".42" fill="#800000"/>
<circle cx="79.9" cy="71.4" r=".42" fill="none" stroke="#800000" stroke-width=".19"/>
<circle cx="92.5" cy="60.9" r=".41" fill="#800000"/>
<circle cx="92.5" cy="60.9" r=".41" fill="none" stroke="#800000" stroke-width=".19"/>
<circle cx="117.6" cy="71.4" r=".42" fill="#800000"/>
<circle cx="117.6" cy="71.4" r=".42" fill="none" stroke="#800000" stroke-width=".19"/>
<circle cx="117.6" cy="60.9" r=".41" fill="#800000"/>
<circle cx="117.6" cy="60.9" r=".41" fill="none" stroke="#800000" stroke-width=".19"/>
<circle cx="132.3" cy="60.9" r=".42" fill="#800000"/>
<circle cx="132.3" cy="60.9" r=".42" fill="none" stroke="#800000" stroke-width=".19"/>
<path d="M243.4 119.6h-16.8v2.1" fill="none" stroke="#000080" stroke-width=".21"/>
<path d="M174.2 119.6h2.1M182.6 119.6h2.1" fill="none" stroke="#000" stroke-width=".21"/>
<path d="M176.3 118.1h2.3v-.6h1.7v.6h2.3v.2h-6.3z" fill-rule="evenodd" fill="#00f"/>
<g fill="none" stroke="#00f" stroke-width=".21">
<path d="M176.3 118.1h2.3v-.6h1.7v.6h2.3v.2h-6.3z"/>
<circle cx="176.9" cy="119.6" r=".63"/>
<circle cx="181.9" cy="119.6" r=".63"/>
</g>
<path d="M172.1 119.6l1.3-.6v1.2zM173.4 119.6h.8" fill="none" stroke="#f00" stroke-width=".21"/>
<path d="M245.5 88.3h4.2v10.4h-4.2z" fill="#ffffb0"/>
<path d="M245.5 88.2h4.2v10.5h-4.2z" fill="none" stroke="#800000" stroke-width=".19"/>
<path d="M243.4 90.3h2.1M243.4 92.4h2.1M243.4 94.4h2.1M243.4 96.6h2.1M243.4 138.4v5.1M241.3 150.2v5M245.5 150.2v5" fill="none" stroke="#000" stroke-width=".21"/>
<path d="M241.3 96.6l1.2-.7v1.3zM242.5 96.6h.9" fill="none" stroke="#f00" stroke-width=".21"/>
<path d="M241.3 89.2v2.1M241.3 90.3h2.1M242.5 94.4h.9M242.5 92.4h.9M243.4 144.7l-2.1 4.2" fill="none" stroke="#00f" stroke-width=".21"/>
<g fill="none" stroke="#00f" stroke-width=".19">
<circle cx="241.9" cy="94.4" r=".63"/>
<circle cx="241.9" cy="92.4" r=".62"/>
</g>
<path d="M67.3 60.9v4.2M220.3 138.4h12.6M230.8 153.1v2.1h10.5" fill="none" stroke="#000080" stroke-width=".21"/>
<g fill="none" stroke="#000" stroke-width=".19">
<circle cx="241.3" cy="149.5" r=".62"/>
<circle cx="243.4" cy="144.1" r=".63"/>
<circle cx="245.5" cy="149.5" r=".62"/>
</g>
<circle cx="220.3" cy="153.1" r=".41" fill="#800000"/>
<circle cx="220.3" cy="153.1" r=".41" fill="none" stroke="#800000" stroke-width=".19"/>
<circle cx="184.7" cy="125.9" r=".43" fill="#800000"/>
<circle cx="184.7" cy="125.9" r=".43" fill="none" stroke="#800000" stroke-width=".19"/>
<circle cx="174.2" cy="134.2" r=".42" fill="#800000"/>
<circle cx="174.2" cy="134.2" r=".42" fill="none" stroke="#800000" stroke-width=".19"/>
<circle cx="174.2" cy="144.7" r=".42" fill="#800000"/>
<circle cx="174.2" cy="144.7" r=".42" fill="none" stroke="#800000" stroke-width=".19"/>
<circle cx="230.8" cy="155.2" r=".43" fill="#800000"/>
<circle cx="230.8" cy="155.2" r=".43" fill="none" stroke="#800000" stroke-width=".19"/>
<circle cx="226.6" cy="132.2" r=".43" fill="#800000"/>
<circle cx="226.6" cy="132.2" r=".43" fill="none" stroke="#800000" stroke-width=".19"/>
<circle cx="67.3" cy="60.9" r=".42" fill="#800000"/>
<circle cx="67.3" cy="60.9" r=".42" fill="none" stroke="#800000" stroke-width=".19"/>
<path d="M241.3 114.3v2.2M241.3 115.4h2.1" fill="none" stroke="#00f" stroke-width=".21"/>
<circle cx="50.5" cy="60.9" r=".42" fill="#800000"/>
<circle cx="50.5" cy="60.9" r=".42" fill="none" stroke="#800000" stroke-width=".19"/>
<circle cx="67.3" cy="71.4" r=".43" fill="#800000"/>
<circle cx="67.3" cy="71.4" r=".43" fill="none" stroke="#800000" stroke-width=".19"/>
<g font-size="2.3" fill="#000080">
<text x="192" y="177.8">A4</text>
<text x="196.2" y="175.8">3.00</text>
</g>
<g font-size="1.9">
<text x="55.2" y="28.2">1</text>
<text x="115.3" y="28.2">2</text>
<text x="175.5" y="28.2">3</text>
<text x="235.6" y="28.2">4</text>
<text x="186.8" y="31.2">ECN</text>
<text x="193.1" y="31">Rev No.</text>
<text x="199.4" y="31">Revision Note</text>
<text x="235" y="31">Drafter</text>
<text x="242.4" y="31">Checked</text>
<text x="253.9" y="31">Date</text>
<text x="26.9" y="46.9">D</text>
<text x="263.7" y="46.9">D</text>
<text x="42.2" y="61.6">1</text>
<text x="42.2" y="63.7">2</text>
<text x="69.6" y="60.5">3</text>
<text x="74.9" y="61.6">IN</text>
<text x="80.4" y="63.9" transform="rotate(-90 80.4 63.9)">GND</text>
<text x="81.1" y="61.6">OUT</text>
<text x="89.3" y="60.5">2</text>
<text x="187" y="62.6">1</text>
<text x="187" y="64.7">2</text>
<text x="192.2" y="63.7">A0</text>
<text x="192.2" y="65.7">A1</text>
<text x="202.5" y="63.7">VDD</text>
<text x="202.9" y="65.7">SDA</text>
<text x="210.9" y="64.7">27</text>
<text x="210.9" y="62.6">28</text>
<text x="79.3" y="69.1" transform="rotate(-90 79.3 69.1)">1</text>
<text x="187" y="66.8">3</text>
<text x="187" y="68.9">4</text>
<text x="187" y="71">5</text>
<text x="192.2" y="67.9">A2</text>
<text x="192.2" y="69.9">A3</text>
<text x="199.4" y="69.9">EXTCLK</text>
<text x="203.2" y="67.9">SCL</text>
<text x="210.9" y="68.9">25</text>
<text x="210.9" y="71">24</text>
<text x="210.9" y="66.8">26</text>
<text x="187" y="73.1">6</text>
<text x="187" y="75.2">7</text>
<text x="187" y="77.3">8</text>
<text x="192.2" y="72.1">A4</text>
<text x="192.2" y="74.1">LED0</text>
<text x="192.2" y="76.2">LED1</text>
<text x="201" y="76.2">LED15</text>
<text x="204" y="74.1">OE</text>
<text x="204.2" y="72.1">A5</text>
<text x="210.9" y="77.3">21</text>
<text x="210.9" y="75.2">22</text>
<text x="210.9" y="73.1">23</text>
<text x="186" y="81.4">10</text>
<text x="186" y="83.6">11</text>
<text x="187" y="79.4">9</text>
<text x="192.2" y="78.3">LED2</text>
<text x="192.2" y="80.4">LED3</text>
<text x="192.2" y="82.5">LED4</text>
<text x="201" y="82.5">LED12</text>
<text x="201" y="80.4">LED13</text>
<text x="201" y="78.3">LED14</text>
<text x="210.9" y="83.6">18</text>
<text x="210.9" y="81.4">19</text>
<text x="210.9" y="79.4">20</text>
<text x="26.9" y="86.7">C</text>
<text x="186" y="85.6">12</text>
<text x="186" y="87.8">13</text>
<text x="186" y="89.8">14</text>
<text x="192.2" y="84.6">LED5</text>
<text x="192.2" y="86.7">LED6</text>
<text x="192.2" y="88.8">LED7</text>
<text x="201" y="86.7">LED10</text>
<text x="201" y="84.6">LED11</text>
<text x="202.1" y="88.8">LED9</text>
<text x="210.9" y="85.6">17</text>
<text x="210.9" y="89.8">15</text>
<text x="210.9" y="87.8">16</text>
<text x="263.7" y="86.7">C</text>
<text x="192.2" y="90.9">VSS</text>
<text x="202.1" y="90.9">LED8</text>
<text x="246.8" y="90.9">1</text>
<text x="246.8" y="93">2</text>
<text x="246.8" y="95.1">3</text>
<text x="87.5" y="101.3">2</text>
<text x="87.5" y="99.3">3</text>
<text x="152.4" y="101.3">2</text>
<text x="152.4" y="99.3">3</text>
<text x="246.8" y="97.2">4</text>
<text x="87.5" y="103.5">1</text>
<text x="152.4" y="103.5">1</text>
<text x="58.1" y="118.1">2</text>
<text x="58.1" y="116">3</text>
<text x="87.5" y="118.1">2</text>
<text x="87.5" y="116">3</text>
<text x="123.1" y="118.1">2</text>
<text x="123.1" y="116">3</text>
<text x="152.4" y="118.1">2</text>
<text x="152.4" y="116">3</text>
<text x="246.8" y="116">1</text>
<text x="246.8" y="118.1">2</text>
<text x="58.1" y="120.2">1</text>
<text x="87.5" y="120.2">1</text>
<text x="123.1" y="120.2">1</text>
<text x="152.4" y="120.2">1</text>
<text x="246.8" y="120.2">3</text>
<text x="246.8" y="122.3">4</text>
<text x="26.9" y="126.5">B</text>
<text x="58.1" y="130.7">3</text>
<text x="87.5" y="130.7">3</text>
<text x="123.1" y="130.7">3</text>
<text x="152.4" y="130.7">3</text>
<text x="193.3" y="129.6">1</text>
<text x="193.3" y="131.7">2</text>
<text x="198.5" y="130.7">RESET</text>
<text x="209" y="130.7">TXD</text>
<text x="217.2" y="131.7">15</text>
<text x="217.2" y="129.6">16</text>
<text x="263.7" y="126.5">B</text>
<text x="58.1" y="134.9">1</text>
<text x="58.1" y="132.8">2</text>
<text x="87.5" y="134.9">1</text>
<text x="87.5" y="132.8">2</text>
<text x="123.1" y="134.9">1</text>
<text x="123.1" y="132.8">2</text>
<text x="152.4" y="134.9">1</text>
<text x="152.4" y="132.8">2</text>
<text x="193.3" y="133.8">3</text>
<text x="193.3" y="135.9">4</text>
<text x="198.5" y="132.8">ADC</text>
<text x="198.5" y="134.9">EN</text>
<text x="198.5" y="136.9">GPIO16</text>
<text x="207.6" y="136.9">GPIO4</text>
<text x="207.6" y="134.9">GPIO5</text>
<text x="209" y="132.8">RXD</text>
<text x="217.2" y="135.9">13</text>
<text x="217.2" y="133.8">14</text>
<text x="193.3" y="138">5</text>
<text x="193.3" y="140.1">6</text>
<text x="193.3" y="142.2">7</text>
<text x="198.5" y="139.1">GPIO14</text>
<text x="198.5" y="141.1">GPIO12</text>
<text x="198.5" y="143.3">GPIO13</text>
<text x="206.7" y="143.3">GPIO15</text>
<text x="207.6" y="141.1">GPIO2</text>
<text x="207.6" y="139.1">GPIO0</text>
<text x="217.2" y="142.2">10</text>
<text x="217.2" y="140.1">11</text>
<text x="217.2" y="138">12</text>
<text x="58.1" y="149.5">1</text>
<text x="58.1" y="147.4">2</text>
<text x="58.1" y="145.3">3</text>
<text x="87.5" y="149.5">1</text>
<text x="87.5" y="147.4">2</text>
<text x="87.5" y="145.3">3</text>
<text x="123.1" y="149.5">1</text>
<text x="123.1" y="147.4">2</text>
<text x="123.1" y="145.3">3</text>
<text x="152.4" y="149.5">1</text>
<text x="152.4" y="147.4">2</text>
<text x="152.4" y="145.3">3</text>
<text x="193.3" y="144.3">8</text>
<text x="198.5" y="145.3">VCC</text>
<text x="208.8" y="145.3">GND</text>
<text x="217.2" y="144.3">9</text>
<text x="58.1" y="160">3</text>
<text x="87.5" y="160">3</text>
<text x="123.1" y="160">3</text>
<text x="152.4" y="160">3</text>
<text x="26.9" y="166.3">A</text>
<text x="58.1" y="164.2">1</text>
<text x="58.1" y="162.1">2</text>
<text x="87.5" y="164.2">1</text>
<text x="87.5" y="162.1">2</text>
<text x="123.1" y="164.2">1</text>
<text x="123.1" y="162.1">2</text>
<text x="152.4" y="164.2">1</text>
<text x="152.4" y="162.1">2</text>
<text x="263.7" y="166.3">A</text>
<text x="187.8" y="171.5">TEL:886-5-2788195</text>
<text x="187.8" y="173.6">Product:</text>
<text x="207.8" y="171.5">FAX:886-5-2786610</text>
<text x="249.7" y="171.5">Date</text>
<text x="249.7" y="173.6">Date</text>
<text x="187.8" y="177.8">Size:</text>
<text x="187.8" y="175.7">Revision:</text>
<text x="187.8" y="179.9">Sheet</text>
<text x="204.4" y="179.9">of</text>
<text x="207.8" y="175.7">Date:</text>
<text x="55.2" y="183.3">1</text>
<text x="115.3" y="183.3">2</text>
<text x="175.5" y="183.3">3</text>
<text x="235.6" y="183.3">4</text>
</g>
<g font-size="1.9" fill="#000080">
<text x="187.8" y="33.3">N/A</text>
<text x="195.2" y="35.4">2.00</text>
<text x="195.2" y="33.3">1.00</text>
<text x="201.5" y="35.4">Modify +3.3V , Add EXIO</text>
<text x="201.5" y="33.3">Phototype</text>
<text x="234" y="35.4">George</text>
<text x="234" y="33.3">George</text>
<text x="253.9" y="35.4">20150831</text>
<text x="253.9" y="33.3">20150820</text>
<text x="195.2" y="37.5">3.00</text>
<text x="201.5" y="37.5">Modify I2C pin , Delete LED</text>
<text x="234" y="37.5">George</text>
<text x="253.9" y="37.5">20151130</text>
<text x="203.4" y="50">C3</text>
<text x="40.1" y="58.4">JK1</text>
<text x="60.8" y="58.2">D2</text>
<text x="73.6" y="56.3">U2</text>
<text x="73.6" y="58.4">NCP1117-33</text>
<text x="118.3" y="54.2">R36</text>
<text x="118.3" y="56.3">100K</text>
<text x="126" y="59.9">R37</text>
<text x="156" y="56.3">R5</text>
<text x="156" y="58.4">10K</text>
<text x="162.3" y="56.3">R4</text>
<text x="162.3" y="58.4">10K</text>
<text x="168.6" y="56.3">R3</text>
<text x="168.6" y="58.4">10K</text>
<text x="174.8" y="56.3">R2</text>
<text x="174.8" y="58.4">10K</text>
<text x="181.1" y="56.3">R1</text>
<text x="181.1" y="58.4">10K</text>
<text x="203.4" y="56.3">106</text>
<text x="227.2" y="56.3">R15</text>
<text x="227.2" y="58.4">10K</text>
<text x="235.6" y="56.3">R16</text>
<text x="235.6" y="58.4">10K</text>
<text x="244" y="56.3">R6</text>
<text x="244" y="58.4">10K</text>
<text x="250.3" y="56.3">R7</text>
<text x="250.3" y="58.4">10K</text>
<text x="60.8" y="64.9">SS14</text>
<text x="118.3" y="64.7">R13</text>
<text x="125" y="63.2">100R</text>
<text x="191" y="60.5">U1</text>
<text x="40.1" y="66.8">VIN</text>
<text x="56.9" y="70.4">22uF/16V</text>
<text x="58.9" y="68.5">C1</text>
<text x="94.6" y="70.8">100uF/6.3V</text>
<text x="96.7" y="68.7">C2</text>
<text x="118.3" y="66.8">10K</text>
<text x="134.4" y="68.7">C4</text>
<text x="134.4" y="70.8">105</text>
<text x="245.5" y="87.8">JK3</text>
<text x="191" y="94">PCA9685</text>
<text x="54.9" y="100.1">C6</text>
<text x="86.2" y="96.1">JP18</text>
<text x="119.9" y="100.1">C5</text>
<text x="151.2" y="96.1">JP17</text>
<text x="245.5" y="100.3">EX-I2C</text>
<text x="52.9" y="102.2">1000uF/10V</text>
<text x="76.7" y="107.2">220R</text>
<text x="77.8" y="103.9">R34</text>
<text x="86.2" y="106.6">GPIO12</text>
<text x="117.9" y="102.2">1000uF/10V</text>
<text x="141.7" y="107.2">220R</text>
<text x="142.8" y="103.9">R33</text>
<text x="151.2" y="106.6">GPIO14</text>
<text x="56.9" y="112.9">JP1</text>
<text x="86.2" y="112.9">JP5</text>
<text x="121.8" y="112.9">JP9</text>
<text x="151.2" y="112.9">JP13</text>
<text x="176.3" y="112.9">SW1</text>
<text x="245.5" y="112.9">JK2</text>
<text x="176.3" y="115.6">RESET</text>
<text x="47.4" y="124">220R</text>
<text x="48.5" y="120.6">R17</text>
<text x="56.9" y="123.4">PWM0</text>
<text x="76.7" y="124">220R</text>
<text x="77.8" y="120.6">R21</text>
<text x="86.2" y="123.4">PWM4</text>
<text x="112.4" y="124">220R</text>
<text x="113.5" y="120.6">R25</text>
<text x="121.8" y="123.4">PWM8</text>
<text x="141.7" y="124">220R</text>
<text x="142.8" y="120.6">R29</text>
<text x="151.2" y="123.4">PWM12</text>
<text x="178.4" y="124.8">R8</text>
<text x="228.5" y="125.2">D1</text>
<text x="245.5" y="125.4">UART</text>
<text x="56.9" y="127.6">JP2</text>
<text x="86.2" y="127.6">JP6</text>
<text x="121.8" y="127.6">JP10</text>
<text x="151.2" y="127.6">JP14</text>
<text x="178.4" y="128.2">10K</text>
<text x="197.3" y="127.6">U3</text>
<text x="228.5" y="127.3">1N4148</text>
<text x="241.3" y="131.1">R14</text>
<text x="48.5" y="135.3">R18</text>
<text x="77.8" y="135.3">R22</text>
<text x="113.5" y="135.3">R26</text>
<text x="142.8" y="135.3">R30</text>
<text x="178.4" y="133.2">R9</text>
<text x="178.4" y="136.6">10K</text>
<text x="237.1" y="137.4">R10</text>
<text x="240.2" y="134.5">10K</text>
<text x="47.4" y="138.6">220R</text>
<text x="56.9" y="138">PWM1</text>
<text x="56.9" y="142.2">JP3</text>
<text x="76.7" y="138.6">220R</text>
<text x="86.2" y="138">PWM5</text>
<text x="86.2" y="142.2">JP7</text>
<text x="112.4" y="138.6">220R</text>
<text x="121.8" y="138">PWM9</text>
<text x="121.8" y="142.2">JP11</text>
<text x="141.7" y="138.6">220R</text>
<text x="151.2" y="138">PWM13</text>
<text x="151.2" y="142.2">JP15</text>
<text x="237.1" y="140.8">10K</text>
<text x="48.5" y="149.9">R19</text>
<text x="77.8" y="149.9">R23</text>
<text x="113.5" y="149.9">R27</text>
<text x="142.8" y="149.9">R31</text>
<text x="178.4" y="148.3">C7</text>
<text x="197.3" y="148.5">ESP8266-07</text>
<text x="225.2" y="146.4">R11</text>
<text x="225.2" y="148.5">10K</text>
<text x="231.4" y="146.4">R12</text>
<text x="231.4" y="148.5">10K</text>
<text x="245.7" y="146.2">PROGRAM</text>
<text x="247.8" y="144.1">SW2</text>
<text x="47.4" y="153.3">220R</text>
<text x="56.9" y="152.7">PWM2</text>
<text x="76.7" y="153.3">220R</text>
<text x="86.2" y="152.7">PWM6</text>
<text x="112.4" y="153.3">220R</text>
<text x="121.8" y="152.7">PWM10</text>
<text x="141.7" y="153.3">220R</text>
<text x="151.2" y="152.7">PWM14</text>
<text x="178.4" y="150.4">104</text>
<text x="56.9" y="156.9">JP4</text>
<text x="86.2" y="156.9">JP8</text>
<text x="121.8" y="156.9">JP12</text>
<text x="151.2" y="156.9">JP16</text>
<text x="47.4" y="168">220R</text>
<text x="48.5" y="164.6">R20</text>
<text x="56.9" y="167.3">PWM3</text>
<text x="76.7" y="168">220R</text>
<text x="77.8" y="164.6">R24</text>
<text x="86.2" y="167.3">PWM7</text>
<text x="112.4" y="168">220R</text>
<text x="113.5" y="164.6">R28</text>
<text x="121.8" y="167.3">PWM11</text>
<text x="141.7" y="168">220R</text>
<text x="142.8" y="164.6">R32</text>
<text x="151.2" y="167.3">PWM15</text>
<text x="196.2" y="173.6">ES8266 to PCA9685</text>
<text x="232.9" y="169.4">DRAFTER</text>
<text x="232.9" y="171.5">DESIGNER</text>
<text x="232.9" y="173.6">CHECKED</text>
<text x="243.4" y="169.4">George Date</text>
<text x="243.4" y="171.5">George</text>
<text x="243.4" y="173.6">--</text>
<text x="254.9" y="169.4">20151130</text>
<text x="254.9" y="171.5">20151130</text>
<text x="254.9" y="173.6">--</text>
<text x="214" y="175.7">20151130</text>
<text x="232.9" y="175.7">NAME</text>
<text x="232.9" y="178.9">DWG NO.</text>
<text x="243.4" y="175.7">--</text>
</g>
<g font-size="1.9" fill="#00f">
<text x="114.7" y="48">DCBUS</text>
<text x="210.3" y="53.2">+3.3V</text>
<text x="232.7" y="50">+3.3V</text>
<text x="47.6" y="58.4">DCBUS</text>
<text x="95" y="61.6">+3.3V</text>
<text x="134.8" y="61.6">BAT</text>
<text x="216.6" y="63.7">+3.3V</text>
<text x="229.1" y="63.7">SDA</text>
<text x="237.5" y="63.7">SCL</text>
<text x="252.2" y="63.7">OE</text>
<text x="177" y="74.1">PWM0</text>
<text x="177" y="76.2">PWM1</text>
<text x="216.6" y="76.2">PWM15</text>
<text x="177" y="78.3">PWM2</text>
<text x="177" y="80.4">PWM3</text>
<text x="177" y="82.5">PWM4</text>
<text x="216.6" y="82.5">PWM12</text>
<text x="216.6" y="80.4">PWM13</text>
<text x="216.6" y="78.3">PWM14</text>
<text x="177" y="84.6">PWM5</text>
<text x="177" y="86.7">PWM6</text>
<text x="177" y="88.8">PWM7</text>
<text x="216.6" y="88.8">PWM9</text>
<text x="216.6" y="86.7">PWM10</text>
<text x="216.6" y="84.6">PWM11</text>
<text x="47.6" y="94">DCBUS</text>
<text x="112.6" y="94">DCBUS</text>
<text x="216.6" y="90.9">PWM8</text>
<text x="236.3" y="90.9">+3.3V</text>
<text x="237.3" y="93">SDA</text>
<text x="237.5" y="95.1">SCL</text>
<text x="75.5" y="101.3">DCBUS</text>
<text x="140.5" y="101.3">DCBUS</text>
<text x="65" y="105.5">GPIO12</text>
<text x="130" y="105.5">GPIO14</text>
<text x="46.1" y="118.1">DCBUS</text>
<text x="75.5" y="118.1">DCBUS</text>
<text x="111.1" y="118.1">DCBUS</text>
<text x="140.5" y="118.1">DCBUS</text>
<text x="236.3" y="116">+3.3V</text>
<text x="36.5" y="122.3">PWM0</text>
<text x="65.9" y="122.3">PWM4</text>
<text x="101.5" y="122.3">PWM8</text>
<text x="129.8" y="122.3">PWM12</text>
<text x="36.5" y="136.9">PWM1</text>
<text x="46.1" y="132.8">DCBUS</text>
<text x="65.9" y="136.9">PWM5</text>
<text x="75.5" y="132.8">DCBUS</text>
<text x="101.5" y="136.9">PWM9</text>
<text x="111.1" y="132.8">DCBUS</text>
<text x="129.8" y="136.9">PWM13</text>
<text x="140.5" y="132.8">DCBUS</text>
<text x="184.9" y="132.8">BAT</text>
<text x="222.8" y="136.9">SDA</text>
<text x="222.8" y="134.9">SCL</text>
<text x="250.1" y="132.8">+3.3V</text>
<text x="182.4" y="139.1">GPIO14</text>
<text x="182.4" y="141.1">GPIO12</text>
<text x="186" y="143.3">OE</text>
<text x="46.1" y="147.4">DCBUS</text>
<text x="75.5" y="147.4">DCBUS</text>
<text x="111.1" y="147.4">DCBUS</text>
<text x="140.5" y="147.4">DCBUS</text>
<text x="167.1" y="145.3">+3.3V</text>
<text x="36.5" y="151.6">PWM2</text>
<text x="65.9" y="151.6">PWM6</text>
<text x="100.5" y="151.6">PWM10</text>
<text x="129.8" y="151.6">PWM14</text>
<text x="228.5" y="159">+3.3V</text>
<text x="36.5" y="166.3">PWM3</text>
<text x="46.1" y="162.1">DCBUS</text>
<text x="65.9" y="166.3">PWM7</text>
<text x="75.5" y="162.1">DCBUS</text>
<text x="100.5" y="166.3">PWM11</text>
<text x="111.1" y="162.1">DCBUS</text>
<text x="129.8" y="166.3">PWM15</text>
<text x="140.5" y="162.1">DCBUS</text>
</g>
<g font-size="1.9" fill="#f00">
<text x="153.5" y="50">GND</text>
<text x="195" y="53.2">GND</text>
<text x="247.8" y="50">GND</text>
<text x="48.9" y="63.7">GND</text>
<text x="216.6" y="69.9">GND</text>
<text x="65.4" y="75.2">GND</text>
<text x="115.7" y="75.2">GND</text>
<text x="178.2" y="90.9">GND</text>
<text x="77.6" y="99.3">GND</text>
<text x="142.6" y="99.3">GND</text>
<text x="236.9" y="97.2">GND</text>
<text x="48.7" y="106.6">GND</text>
<text x="113.7" y="106.6">GND</text>
<text x="48.3" y="116">GND</text>
<text x="77.6" y="116">GND</text>
<text x="113.2" y="116">GND</text>
<text x="142.6" y="116">GND</text>
<text x="167.7" y="120.2">GND</text>
<text x="236.9" y="122.3">GND</text>
<text x="48.3" y="130.7">GND</text>
<text x="77.6" y="130.7">GND</text>
<text x="113.2" y="130.7">GND</text>
<text x="142.6" y="130.7">GND</text>
<text x="48.3" y="145.3">GND</text>
<text x="77.6" y="145.3">GND</text>
<text x="113.2" y="145.3">GND</text>
<text x="142.6" y="145.3">GND</text>
<text x="172.3" y="154.8">GND</text>
<text x="48.3" y="160">GND</text>
<text x="77.6" y="160">GND</text>
<text x="113.2" y="160">GND</text>
<text x="142.6" y="160">GND</text>
<text x="218.4" y="156.9">GND</text>
<text x="243.6" y="159">GND</text>
</g>
</svg>
